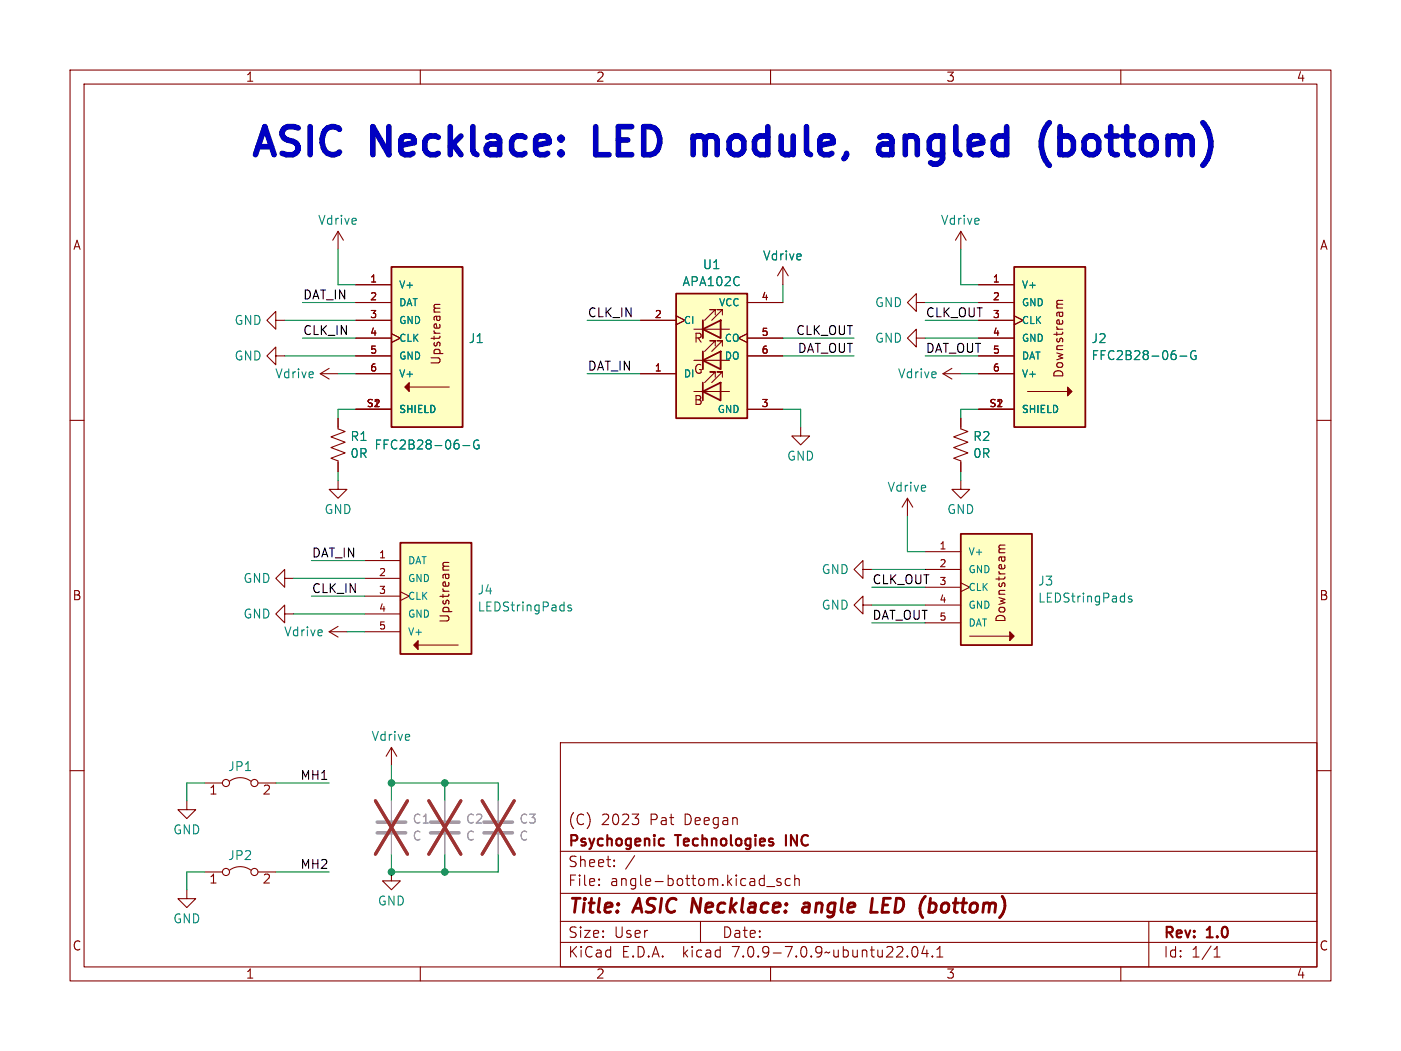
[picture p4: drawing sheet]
<svg xmlns="http://www.w3.org/2000/svg" width="200mm" height="150mm" viewBox="0 0 200 150" stroke-linecap="round" stroke-linejoin="round" font-family="sans-serif">
<g fill="none" stroke="#840000" stroke-width=".15">
<path d="M10 10h180v130h-180zM12 12h176v126h-176zM60 10v2M110 10v2M160 10v2M48.3 33v2.6M48.3 33l-.8 1.3M48.3 33l.7 1.3M111.8 38.1l-.8 1.3M111.8 38.1v2.5M111.8 38.1l.7 1.3M137.2 33v2.6"/>
<path d="M137.2 33l-.8 1.3M137.2 33l.7 1.3M10 60h2M39.4 50.8v-1.3l-1.3 1.3 1.3 1.3v-1.3h1.2M39.4 45.7v-1.3l-1.3 1.3 1.3 1.3v-1.3h1.2M45.7 53.3h2.6M45.7 53.3l1.3 .8M47 52.6l-1.3 .7M48.3 59.7v1.5l1 .4-2.1 .8 2.1 .7-2.1 .8 2.1 .7-2.1 .8 1.1 .4v1.5M50.8 53.3h5.1M50.8 45.7h5.1M50.8 58.4h5.1"/>
<path d="M50.8 43.2h5.1M50.8 50.8h5.1M50.8 48.3h5.1M50.8 40.6h5.1M55.9 47.6l1.2 .7-1.2 .6M58.4 55.2h5.7M91.4 53.3h5.1M91.4 45.7h5.1M96.5 45.1l1.3 .6-1.3 .7M99.1 55.9h5M99.1 51.4h5M99.1 47h5"/>
<path d="M100.3 50.2v2.5M100.3 45.7v2.6M102.1 53.8v-.7h-.8h.8l-1.5 1.5M102.1 49.4v-.8h-.8h.8l-1.5 1.6M102.1 45v-.8h-.8h.8l-1.5 1.5M102.9 50.2v2.5zM102.9 50.2h.1M102.9 45.7v2.6zM102.9 45.7h.1M103.1 53.8v-.7h-.7h.7l-1.5 1.5M103.1 49.4v-.8h-.7h.7l-1.5 1.6M103.1 45v-.8h-.7h.7l-1.5 1.5"/>
<path d="M106.7 47.6l-1.3 .7 1.3 .6M106.7 58.4h5.1M106.7 43.2h5.1M106.7 50.8h5.1M106.7 48.3h5.1M130.8 48.3v-1.3l-1.3 1.3 1.3 1.2v-1.2h1.3M130.8 43.2v-1.3l-1.3 1.3 1.3 1.2v-1.2h1.3M134.6 53.3l1.3 .8M134.6 53.3h2.6M135.9 52.6l-1.3 .7M137.2 59.7v1.5l1 .4-2.1 .8 2.1 .7-2.1 .8 2.1 .7-2.1 .8 1.1 .4v1.5M139.7 53.3h5.1"/>
<path d="M139.7 45.7h5.1M139.7 58.4h5.1M139.7 43.2h5.1M139.7 50.8h5.1M139.7 48.3h5.1M139.7 40.6h5.1M144.8 45.1l1.2 .6-1.2 .7M146.7 55.9h5.7M188 60h2M48.3 68.6v1.2h1.2l-1.2 1.3-1.3-1.3h1.3M114.3 61v1.2h1.3l-1.3 1.3-1.3-1.3h1.3M129.5 71.1l-.7 1.3"/>
<path d="M129.5 71.1v2.6M129.5 71.1l.8 1.3M132.1 78.7h5.1M137.2 68.6v1.2h1.2l-1.2 1.3-1.3-1.3h1.3M40.6 87.6v-1.2l-1.2 1.2 1.2 1.3v-1.3h1.3M40.6 82.5v-1.2l-1.2 1.2 1.2 1.3v-1.3h1.3M47 90.2h2.5M47 90.2l1.3 .7M48.3 89.4l-1.3 .8M52.1 80h5M52.1 82.5h5M52.1 85.1h5"/>
<path d="M52.1 87.6h5M52.1 90.2h5M57.1 84.5l1.3 .6-1.3 .6M59.7 92.1h5.7M123.2 81.3v-1.3l-1.3 1.3 1.3 1.2v-1.2h1.3M123.2 86.4v-1.3l-1.3 1.3 1.3 1.2v-1.2h1.3M132.1 81.3h5.1M132.1 83.8h5.1M132.1 86.4h5.1M132.1 88.9h5.1M137.2 83.2l1.2 .6-1.2 .7M138.4 90.8h5.7"/>
<path d="M10 110h2M26.7 114.3v1.3h1.2l-1.2 1.2-1.3-1.2h1.3M29.2 111.8h2.5M32.8 111.5a2.54 2.54 0 0 1 3 0M36.8 111.8h2.6M55.9 106.7l-.8 1.2M55.9 106.7v2.5M55.9 106.7l.7 1.2M80 106h108v32h-108zM90.2 116.2h1l-.5 .6M91.1 116.9v.7M188 110h2"/>
<path d="M26.7 127v1.3h1.2l-1.2 1.2-1.3-1.2h1.3M29.2 124.5h2.5M32.8 124.2a2.54 2.54 0 0 1 3 0M36.8 124.5h2.6M55.9 124.5v1.2h1.2l-1.2 1.3-1.3-1.3h1.3M60 138v2M80 134.5h108M80 131.5h108M80 127.5h108M80 121.5h108M85.5 126.3v.1M85.5 125.5v.1"/>
<path d="M87.7 123.6v.1M87.7 122.8v.1M90.6 122.1l-1.3 2M100 131.5v3M109.5 126.5h1.1M110 138v2M111.5 125.5l-.4-.1-.2 .2 .1 .2 .5 .2v.1v.2l-.2 .1-.4-.1M112.8 125.5l-.4-.1-.3 .3v.4l.1 .2 .2 .1 .4-.1M113.5 125.5a.37 .37 0 0 1 .6 .1v.8M113.5 124.9v1.5M130.3 135.2a.36 .36 0 0 1 .4-.1 .36 .36 0 0 1 .3 .3 .77 .77 0 0 1-.5 1.2 .91 .91 0 0 1-.2-1.4zM132 135l-.4 1.1h.9"/>
<path d="M132.3 135.6v1M133.1 136.5h.1l-.1 .1M133.1 136.5h-.1l.1 .1M133.1 136.5v.1M133.7 136.6h.9M133.7 135.5l.5-.4v1.5M160 138v2M164 131.5v6.5M173.3 136.6h.9M173.3 135.5l.4-.4v1.5"/>
<circle cx="32.3" cy="111.8" r=".51"/>
<circle cx="36.3" cy="111.8" r=".51"/>
<circle cx="32.3" cy="124.5" r=".51"/>
<circle cx="36.3" cy="124.5" r=".51"/>
</g>
<path d="M98.9 128.2l-.2 2M114.7 129l.2-.1 .6 .1M115.5 129.4l-.6 .1a.4 .4 0 0 0-.4 .3 .4 .4 0 0 0 .3 .4l.7-.1M124.3 130.2h1M126.2 128.2l-.3 2h1M132.1 127.9l-.1 .1M133.3 128.9l.3 .2 .1 .2-.2 .7" fill="none" stroke="#840000" stroke-width=".4"/>
<path d="M94.3 119.7l.5 .1M112.2 119.2v1.5M94.8 120.6l-.5 .1" fill="none" stroke="#840000" stroke-width=".3"/>
<path d="M53.8 118.9h4.1M53.8 117.3h4.1M61.5 118.9h4M61.5 117.3h4M69.1 118.9h4.1M69.1 117.3h4.1" fill="none" stroke="#a1a1a1" stroke-width=".51"/>
<path d="M55.9 114.3v2.8M55.9 119.1v2.8M63.5 114.3v2.8M63.5 119.1v2.8M71.1 114.3v2.8M71.1 119.1v2.8" fill="none" stroke="#a1a1a1" stroke-width=".15"/>
<path d="M53.6 114.3l4.6 7.6M58.2 114.3l-4.6 7.6M61.2 114.3l4.6 7.6M65.8 114.3l-4.6 7.6M68.8 114.3l4.6 7.6M73.4 114.3l-4.6 7.6" fill="none" stroke="#9d3333" stroke-width=".46"/>
<g fill="#ffffc2" stroke="#ffffc2" stroke-width=".14">
<path d="M57.1 77.5h10.2v15.8h-10.2z"/>
<path d="M96.5 41.9h10.2v17.8h-10.2z"/>
<path d="M144.8 38.1h10.1v22.9h-10.1z"/>
<path d="M55.9 38.1h10.1v22.9h-10.1z"/>
<path d="M137.2 76.2h10.1v15.9h-10.1z"/>
</g>
<path d="M55.9 38.1h10.1v22.9h-10.1zM144.8 38.1h10.1v22.9h-10.1zM96.5 41.9h10.2v17.8h-10.2zM100.3 55.9l2.6-1.3v2.5zM100.3 51.4l2.6-1.2v2.5zM100.3 47l2.6-1.3v2.6zM100.3 45.7v2.6M100.3 50.2v2.5M100.3 54.6v2.5M57.1 77.5h10.2v15.8h-10.2zM137.2 76.2h10.1v15.9h-10.1z" fill="none" stroke="#840000" stroke-width=".25"/>
<g fill="#840000" stroke="#840000" stroke-width=".15">
<path d="M59.7 91.4v1.3l-.6-.6z"/>
<path d="M152.4 55.2l.6 .7-.6 .6z"/>
<path d="M58.4 54.6v1.3l-.6-.7z"/>
<path d="M144.1 90.2l.7 .6-.7 .6z"/>
</g>
<path d="M62.1 44l-.1 .1M62.1 44h.7M62.8 43.5h-.8v.3l.1 .2M151 43.4l-.1 .2v.2M151 43.4h.7M151.7 42.9h-.8v.3l.1 .2M142.8 78.3l-.2 .2v.2M142.8 78.3h.7M143.5 77.8l-.8 .1-.1 .3 .2 .1M63.4 80.8l-.1 .1M63.4 80.8h.7M64.1 80.3h-.8l-.1 .3 .2 .2" fill="none" stroke="#840000" stroke-width=".16"/>
<path d="M168.5 50.8h.9M170.7 50.1a.62 .62 0 0 0-.8 .5 .62 .62 0 0 0 .5 .7l.4-.1v-.4h-.3M66.1 63.6h1M68.3 62.9a.62 .62 0 0 0-.7 .4 .62 .62 0 0 0 .4 .8l.4-.1v-.5h-.3M81.5 86.4h-.3l-.1 .1v.2l.4 .1v.3h-.4M161.6 85.1h-.3l-.2 .2v.1l.5 .2v.3h-.5" fill="none" stroke="#008484" stroke-width=".15"/>
<path d="M85 18.1v4h1.9M99.5 19.4h.6l.4 .2 .2 .4M100.7 20v2.1M100.8 19.6l-.1 .4M125.6 19.6l.4-.2h.8l.3 .2 .2 .4v2.1M151.3 19.6l.4-.2h.8l.3 .2 .4 .6v1.1l-.4 .6-.3 .2h-.8l-.4-.2M151.3 18.1v4M127.3 20.4l-.4 .2h-.9a.79 .79 0 0 0-.6 .7 .79 .79 0 0 0 .6 .8h.9l.4-.2" fill="none" stroke="#0000c2" stroke-width=".8"/>
<g fill="none" stroke="#008400" stroke-width=".15">
<path d="M48.3 35.6v5h2.5M137.2 35.6v5h2.5M40.6 45.7h10.2M40.6 50.8h10.2M43.2 43.2h7.6M43.2 48.3h7.6M48.3 53.3h2.5M50.8 58.4h-2.5v1.3M83.8 45.7h7.6M83.8 53.3h7.6M111.8 48.3h10.1M111.8 50.8h10.1"/>
<path d="M111.8 58.4h2.5v2.6M111.8 40.6v2.6M132.1 45.7h7.6M132.1 43.2h7.6M132.1 48.3h7.6M132.1 50.8h7.6M137.2 53.3h2.5M139.7 58.4h-2.5v1.3M48.3 67.3v1.3M129.5 73.7v5h2.6M137.2 67.3v1.3M41.9 82.5h10.2"/>
<path d="M41.9 87.6h10.2M44.4 85.1h7.7M44.4 80h7.7M49.5 90.2h2.6M124.5 83.8h7.6M124.5 88.9h7.6M124.5 86.4h7.6M124.5 81.3h7.6M29.2 111.8h-2.5v2.5M39.4 111.8h7.6M55.9 111.8h15.2v2.5M55.9 109.2v5.1"/>
<path d="M63.5 111.8v2.5M29.2 124.5h-2.5v2.5M39.4 124.5h7.6M55.9 121.9v2.6h15.2v-2.6M63.5 121.9v2.6"/>
</g>
<g fill="#008400" stroke="#008400" stroke-width=".15">
<circle cx="55.9" cy="111.8" r=".46"/>
<circle cx="55.9" cy="124.5" r=".46"/>
<circle cx="63.5" cy="111.8" r=".46"/>
<circle cx="63.5" cy="124.5" r=".46"/>
</g>
<g font-size="5.6" fill="#0000c2">
<text x="35.6" y="22.6">ASIC</text>
<text x="53.4" y="22.6">Necklace:</text>
<text x="86.8" y="22.6">LED</text>
<text x="102.3" y="22.6">module,</text>
<text x="130.5" y="22.6">angled</text>
<text x="155.2" y="22.6">(bottom)</text>
</g>
<g font-size="2.8" fill="#840000">
<text x="81" y="130.9">Title:</text>
<text x="90.7" y="130.9">ASIC</text>
<text x="99.6" y="130.9">Necklace:</text>
<text x="116.3" y="130.9">angle</text>
<text x="126.8" y="130.9">LED</text>
<text x="134.5" y="130.9">(bottom)</text>
</g>
<g font-size="2.1" fill="#840000">
<text x="81" y="118">(C)</text>
<text x="85.8" y="118">2023</text>
<text x="92.8" y="118">Pat</text>
<text x="97.8" y="118">Deegan</text>
<text x="81" y="124">Sheet:</text>
<text x="81" y="121.2">Psychogenic</text>
<text x="96.6" y="121.2">Technologies</text>
<text x="112.8" y="121.2">INC</text>
<text x="81" y="126.7">File:</text>
<text x="87.1" y="126.7">angle-bottom.kicad_sch</text>
<text x="81" y="136.9">KiCad</text>
<text x="81" y="134.1">Size:</text>
<text x="87.7" y="134.1">User</text>
<text x="88.7" y="136.9">E.D.A.</text>
<text x="97.6" y="136.9">kicad</text>
<text x="103" y="134.1">Date:</text>
<text x="104.8" y="136.9">7.0.9-7.0.9~ubuntu22.04.1</text>
<text x="166" y="134.3">Rev:</text>
<text x="166" y="136.9">Id:</text>
<text x="170.1" y="136.9">1/1</text>
<text x="172.4" y="134.3">1.0</text>
</g>
<g font-size="1.8" fill="#840000">
<text x="35" y="11.9">1</text>
<text x="85" y="11.9">2</text>
<text x="135" y="11.9">3</text>
<text x="185" y="11.9">4</text>
<text x="10.3" y="35.9">A</text>
<text x="188.3" y="35.9">A</text>
<text x="63.1" y="52.2" transform="rotate(-90 63.1 52.2)">Upstream</text>
<text x="98.9" y="53.6">G</text>
<text x="98.9" y="49.1">R</text>
<text x="98.9" y="58">B</text>
<text x="152" y="54.1" transform="rotate(-90 152 54.1)">Downstream</text>
<text x="10.3" y="85.9">B</text>
<text x="64.4" y="89" transform="rotate(-90 64.4 89)">Upstream</text>
<text x="143.7" y="89" transform="rotate(-90 143.7 89)">Downstream</text>
<text x="188.3" y="85.9">B</text>
<text x="29.8" y="113.7">1</text>
<text x="37.4" y="113.7">2</text>
<text x="29.8" y="126.4">1</text>
<text x="37.4" y="126.4">2</text>
<text x="10.3" y="135.9">C</text>
<text x="188.3" y="135.9">C</text>
<text x="35" y="139.9">1</text>
<text x="85" y="139.9">2</text>
<text x="135" y="139.9">3</text>
<text x="185" y="139.9">4</text>
</g>
<g font-size="1.8" fill="#008484">
<text x="45.3" y="32.3">Vdrive</text>
<text x="134.2" y="32.3">Vdrive</text>
<text x="97.3" y="41.1">APA102C</text>
<text x="100.2" y="38.6">U1</text>
<text x="108.8" y="37.4">Vdrive</text>
<text x="33.4" y="46.6">GND</text>
<text x="124.8" y="44">GND</text>
<text x="33.4" y="51.7">GND</text>
<text x="66.8" y="49.2">J1</text>
<text x="124.8" y="49.1">GND</text>
<text x="155.7" y="49.2">J2</text>
<text x="155.7" y="51.6">FFC2B28-06-G</text>
<text x="39.2" y="54.2">Vdrive</text>
<text x="128.1" y="54.2">Vdrive</text>
<text x="49.9" y="63.2">R1</text>
<text x="49.9" y="65.6">0R</text>
<text x="53.3" y="64.4">FFC2B28-06-G</text>
<text x="112.3" y="66">GND</text>
<text x="138.8" y="63.2">R2</text>
<text x="138.8" y="65.6">0R</text>
<text x="126.6" y="70.4">Vdrive</text>
<text x="46.2" y="73.6">GND</text>
<text x="135.1" y="73.6">GND</text>
<text x="34.7" y="83.4">GND</text>
<text x="117.2" y="82.1">GND</text>
<text x="148.1" y="83.8">J3</text>
<text x="34.7" y="88.5">GND</text>
<text x="68.1" y="85.1">J4</text>
<text x="68.1" y="87.5">LEDStringPads</text>
<text x="117.2" y="87.2">GND</text>
<text x="148.1" y="86.2">LEDStringPads</text>
<text x="40.5" y="91">Vdrive</text>
<text x="52.9" y="106">Vdrive</text>
<text x="32.5" y="110.3">JP1</text>
<text x="24.6" y="119.3">GND</text>
<text x="32.5" y="123">JP2</text>
<text x="24.6" y="132">GND</text>
<text x="53.8" y="129.5">GND</text>
</g>
<g font-size="1.8">
<text x="43.2" y="42.8">DAT_IN</text>
<text x="43.2" y="47.9">CLK_IN</text>
<text x="83.8" y="45.4">CLK_IN</text>
<text x="113.6" y="47.9">CLK_OUT</text>
<text x="132.1" y="45.4">CLK_OUT</text>
<text x="83.8" y="53">DAT_IN</text>
<text x="113.8" y="50.5">DAT_OUT</text>
<text x="132.1" y="50.5">DAT_OUT</text>
<text x="44.4" y="79.7">DAT_IN</text>
<text x="124.5" y="83.5">CLK_OUT</text>
<text x="44.4" y="84.7">CLK_IN</text>
<text x="124.5" y="88.6">DAT_OUT</text>
<text x="42.8" y="111.4">MH1</text>
<text x="42.8" y="124.1">MH2</text>
</g>
<g font-size="1.8" fill="#a1a1a1">
<text x="58.8" y="117.8">C1</text>
<text x="66.4" y="117.8">C2</text>
<text x="74.1" y="117.8">C3</text>
<text x="58.8" y="120.2">C</text>
<text x="66.4" y="120.2">C</text>
<text x="74.1" y="120.2">C</text>
</g>
<g font-size="1.4" fill="#840000">
<text x="52.7" y="40.4">1</text>
<text x="141.6" y="40.4">1</text>
<text x="52.7" y="42.9">2</text>
<text x="52.7" y="45.5">3</text>
<text x="93.4" y="45.5">2</text>
<text x="108.6" y="42.9">4</text>
<text x="141.6" y="42.9">2</text>
<text x="141.6" y="45.5">3</text>
<text x="52.7" y="48">4</text>
<text x="52.7" y="50.5">5</text>
<text x="52.7" y="53.1">6</text>
<text x="93.4" y="53.1">1</text>
<text x="108.6" y="50.5">6</text>
<text x="108.6" y="48">5</text>
<text x="141.6" y="48">4</text>
<text x="141.6" y="50.5">5</text>
<text x="141.6" y="53.1">6</text>
<text x="52.2" y="58.2">S1</text>
<text x="53.2" y="58.2">2</text>
<text x="108.6" y="58.2">3</text>
<text x="141.1" y="58.2">S1</text>
<text x="142.1" y="58.2">2</text>
<text x="54" y="79.8">1</text>
<text x="54" y="82.3">2</text>
<text x="134" y="78.5">1</text>
<text x="134" y="81">2</text>
<text x="134" y="83.6">3</text>
<text x="54" y="84.8">3</text>
<text x="54" y="87.4">4</text>
<text x="54" y="89.9">5</text>
<text x="134" y="86.1">4</text>
<text x="134" y="88.6">5</text>
</g>
<g font-size="1.4" fill="#008484">
<text x="56.9" y="41.4">V+</text>
<text x="145.8" y="41.4">V+</text>
<text x="56.9" y="43.9">DAT</text>
<text x="56.9" y="46.5">GND</text>
<text x="97.5" y="46.5">CI</text>
<text x="102.5" y="43.9">VCC</text>
<text x="145.8" y="43.9">GND</text>
<text x="145.8" y="46.5">CLK</text>
<text x="56.9" y="49">CLK</text>
<text x="56.9" y="51.5">GND</text>
<text x="103.3" y="51.5">DO</text>
<text x="103.3" y="49">CO</text>
<text x="145.8" y="49">GND</text>
<text x="145.8" y="51.5">DAT</text>
<text x="56.9" y="59.2">SHIELD</text>
<text x="56.9" y="54.1">V+</text>
<text x="97.5" y="54.1">DI</text>
<text x="102.3" y="59.2">GND</text>
<text x="145.8" y="59.2">SHIELD</text>
<text x="145.8" y="54.1">V+</text>
<text x="58.2" y="80.7">DAT</text>
<text x="58.2" y="83.3">GND</text>
<text x="138.2" y="79.5">V+</text>
<text x="138.2" y="82">GND</text>
<text x="58.2" y="85.8">CLK</text>
<text x="58.2" y="88.4">GND</text>
<text x="138.2" y="84.6">CLK</text>
<text x="138.2" y="87.1">GND</text>
<text x="138.2" y="89.6">DAT</text>
<text x="58.2" y="90.9">V+</text>
</g>
</svg>
